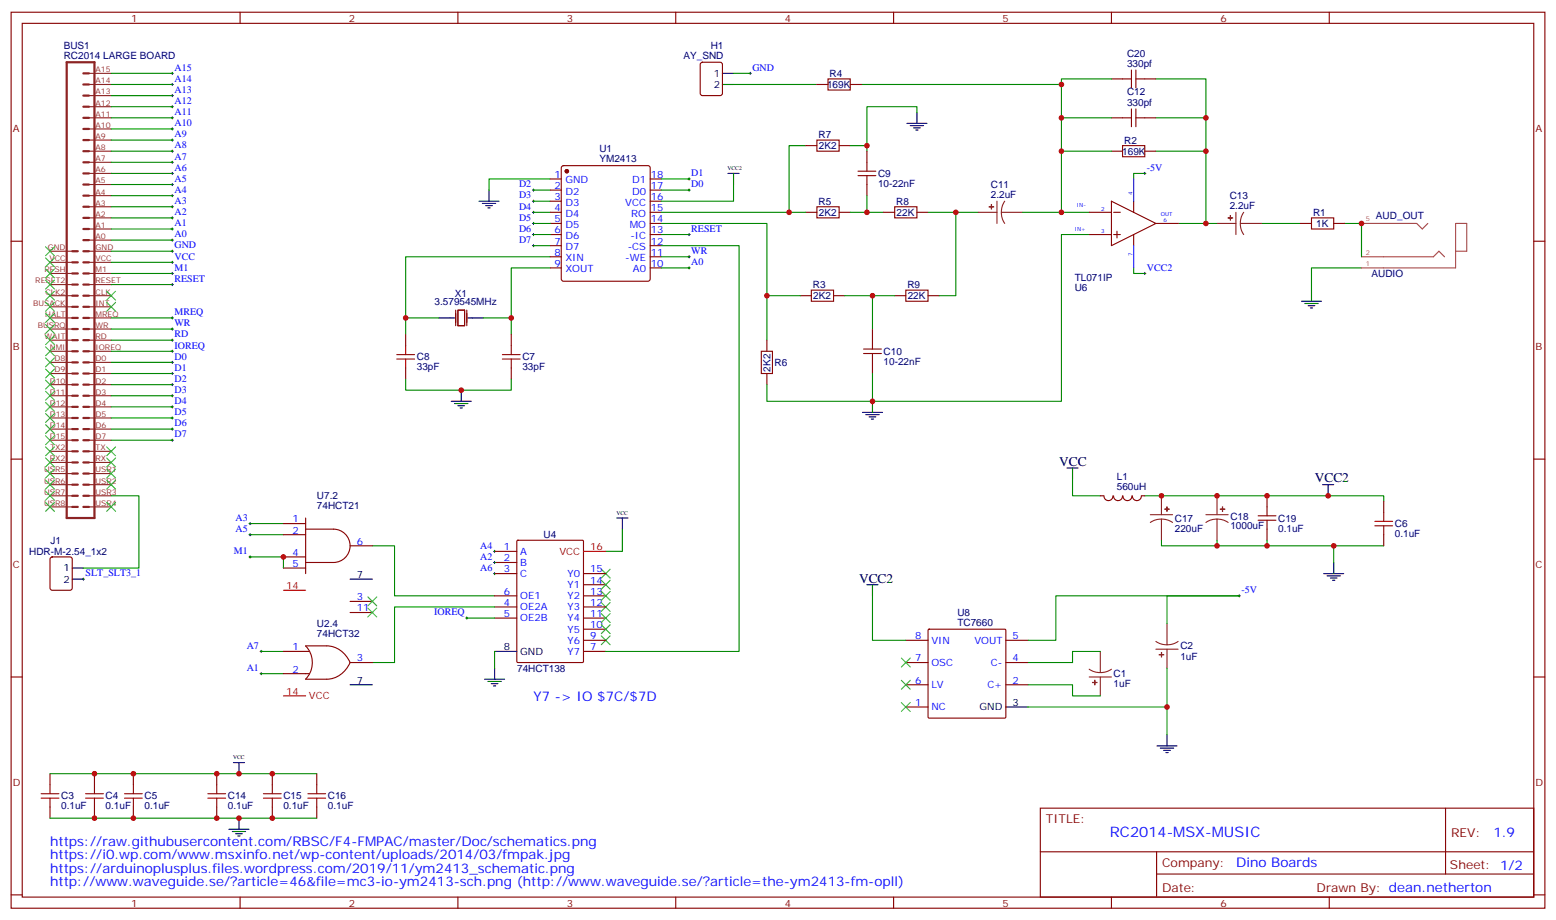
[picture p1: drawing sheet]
<svg xmlns="http://www.w3.org/2000/svg" width="494mm" height="292mm" viewBox="0 0 494 292" stroke-linecap="round" stroke-linejoin="round" font-family="sans-serif">
<g fill="none" stroke="#870000" stroke-width=".35">
<path d="M3.5 3.9h486.9v284.3h-486.9zM7.1 7.4h479.7v277.3h-479.7zM76.2 3.9v3.5M145.3 3.9v3.5M214.5 3.9v3.5M222.5 20l.5-.2h5.6l.7 .4v9.4l-.5 .7h-5.8l-.7-.4-.1-9.4zM283.6 3.9v3.5M352.8 3.9v3.5M421.9 3.9v3.5M259.3 26.8h3.5M262.8 25h7.1v3.6h-7.1zM269.9 26.8h3.5"/>
<path d="M352.8 37.4h6.3M352.8 25h6.3M359.1 22.2v5.7M359.1 34.6v5.6M360.5 22.2v5.7M360.5 34.6v5.6M360.5 37.4h6.4M360.5 25h6.4M174.6 56.8h3.6M178.4 52.8l.5-.2h26.8l.5 .2 .2 .5v35.2l-.3 .5-.4 .3h-26.8l-.5-.3-.2-.5v-35.2zM206.4 56.8h3.5M255.8 46.2h3.5"/>
<path d="M259.3 44.4h7v3.6h-7zM266.3 46.2h3.6M272.3 55.7h5.7M272.3 54.3h5.7M275.2 48v6.3M275.2 55.7v6.4M352.8 48h3.5M356.3 46.2h7.1v3.5h-7.1zM363.4 48h3.5M3.5 76.6h3.6M174.6 60.3h3.6M174.6 63.9h3.6"/>
<path d="M174.6 67.4h3.6M174.6 70.9h3.6M174.6 74.4h3.6M174.6 78h3.6M206.4 60.3h3.5M206.4 63.9h3.5M206.4 67.4h3.5M206.4 70.9h3.5M206.4 74.4h3.5M206.4 78h3.5M255.8 67.4h3.5M259.3 65.6h7v3.5h-7z"/>
<path d="M266.3 67.4h3.6M280.5 67.4h3.5M284 65.6h7v3.5h-7zM291 67.4h3.6M345.7 67.4h7.1M345.7 74.4h7.1M352.8 63.9l14.1 7-14.1 7.1zM353.5 67.4h2.1M353.5 74.4h2.1M354.5 73.4v2.1M359.8 63.9v3.5M366.9 70.9h7"/>
<path d="M412.7 70.9h3.6M416.3 69.1h7v3.6h-7zM423.3 70.9h3.6M486.8 76.6h3.6M144.6 98.4v5M145.3 98.4h2.2v5h-2.2zM148.2 98.4v5M174.6 81.5h3.6M174.6 85h3.6M206.4 81.5h3.5M206.4 85h3.5M254 93.8h3.5"/>
<path d="M257.5 92.1h7.1v3.5h-7.1zM264.6 93.8h3.5M284 93.8h3.5M287.5 92.1h7.1v3.5h-7.1zM294.6 93.8h3.5M128.8 106.2v3.5M128.8 116.8v3.5M162.3 106.2v3.5M162.3 116.8v3.5M241.7 111.5h3.5v7h-3.5zM243.4 107.9v3.6M243.4 118.5v3.6"/>
<path d="M274.1 112.2h5.7M274.1 110.8h5.7M276.9 104.4v6.4M276.9 112.2v6.3M3.5 145.7h3.6M349.2 157.3h1.1M350.4 157.4a1.41 1.41 0 0 0 1.4 1.5 1.41 1.41 0 0 0 1.4-1.5M353.5 157.4a1.41 1.41 0 0 0 1.4 1.5 1.41 1.41 0 0 0 1.4-1.5M356.5 157.4a1.41 1.41 0 0 0 1.4 1.5 1.41 1.41 0 0 0 1.4-1.5M359.5 157.4a1.41 1.41 0 0 0 1.4 1.5 1.41 1.41 0 0 0 1.4-1.5M362.3 157.3h1.1M402.2 157.3v6.4"/>
<path d="M439.2 159.1v3.5M486.8 145.7h3.6M16.1 176.9l.5-.2h5.6l.7 .5v9.4l-.4 .7h-5.9l-.7-.4v-9.5zM90 166.2h7M90 169.7h7M90 176.7h7M97 167.9h8.8a5.3 5.3 0 0 1 5.3 5.3 5.3 5.3 0 0 1-5.3 5.3h-8.8M97 164.4v17.6M111.1 173.2h7.1M157 175h7M157 178.5h7M164.1 171.6l.3-.2h20.5l.3 .2v38.3l-.2 .3-20.6 .1-.3-.2z"/>
<path d="M399.3 165.1h5.7M399.3 163.7h5.7M402.2 165.1v6.3M439.2 169.7v3.5M90 180.3h7M111.1 190.9h7.1M111.1 194.4h7.1M157 182h7M157 192.6h7M157 196.1h7M157 189.1h7M185.2 182h7.1"/>
<path d="M185.2 192.6h7.1M185.2 196.1h7.1M185.2 189.1h7.1M185.2 199.7h7.1M185.2 185.6h7.1M294.6 199.8l.3-.1h24l.3 .1 .1 27.7-.2 .3-24.2 .1-.3-.2zM3.5 214.8h3.6M90 206.7h8.1M90 213.8h8.1M97 205a7.5 7.5 0 0 1 0 10.5M97 205h6.7a8.4 8.4 0 0 1 7.4 5.3M111.1 210.3h7.1"/>
<path d="M111.1 210.3a8.4 8.4 0 0 1-7.4 5.2h-6.7M185.2 206.7h7.1M185.2 203.2h7.1M287.5 203.2h7.1M287.5 210.3h7.1M287.5 217.3h7.1M319.3 203.2h7M319.3 210.3h7M319.3 217.3h7M486.8 214.8h3.6M287.5 224.4h7.1M15.9 245.5v3.6"/>
<path d="M15.9 256.1v3.5M30 245.5v3.6M30 256.1v3.5M42.3 245.5v3.6M42.3 256.1v3.5M68.8 245.5v3.6M68.8 256.1v3.5M86.4 245.5v3.6M86.4 256.1v3.5M100.5 245.5v3.6M100.5 256.1v3.5M330.2 256.5h156.6v28.2h-156.6z"/>
<path d="M458.8 256.5v20.9M330.2 270.3h156.5M367.1 277.4h119.6M367.1 270.3v14.1M3.5 284h3.6M76.2 284.7v3.5M145.3 284.7v3.5M214.5 284.7v3.5M283.6 284.7v3.5M352.8 284.7v3.5M421.9 284.7v3.5M486.8 284h3.6"/>
</g>
<circle cx="179.9" cy="54.3" r=".53" fill="#870000" stroke="#870000" stroke-width=".35"/>
<g fill="none" stroke="#8c2424" stroke-width=".71">
<path d="M21.2 19.8h8.8v144.6h-8.8zM26.5 30.3h1.7M26.5 26.8h1.7M26.5 23.3h1.7M26.5 37.4h1.7M26.5 33.9h1.7M26.5 40.9h1.7M26.5 44.4h1.7M26.5 48h1.7M26.5 51.5h1.7M26.5 55h1.7M26.5 58.6h1.7"/>
<path d="M22.9 79.7h1.8M26.5 65.6h1.7M26.5 62.1h1.7M26.5 72.7h1.7M26.5 69.1h1.7M26.5 76.2h1.7M26.5 79.7h1.7M22.9 83.3h1.8M22.9 86.8h1.8M22.9 90.3h1.8M22.9 97.4h1.8M22.9 93.8h1.8"/>
<path d="M26.5 83.3h1.7M26.5 86.8h1.7M26.5 90.3h1.7M26.5 97.4h1.7M26.5 93.8h1.7M22.9 100.9h1.8M22.9 107.9h1.8M22.9 104.4h1.8M22.9 111.5h1.8M22.9 115h1.8M22.9 118.5h1.8M26.5 100.9h1.7"/>
<path d="M26.5 107.9h1.7M26.5 104.4h1.7M26.5 111.5h1.7M26.5 115h1.7M26.5 118.5h1.7M22.9 122.1h1.8M22.9 125.6h1.8M22.9 136.2h1.8M22.9 132.6h1.8M22.9 129.1h1.8M22.9 139.7h1.8M26.5 122.1h1.7"/>
<path d="M26.5 125.6h1.7M26.5 136.2h1.7M26.5 132.6h1.7M26.5 129.1h1.7M26.5 139.7h1.7M22.9 143.2h1.8M22.9 146.8h1.8M22.9 150.3h1.8M22.9 153.8h1.8M22.9 157.3h1.8M26.5 143.2h1.7M26.5 146.8h1.7"/>
<path d="M26.5 150.3h1.7M26.5 153.8h1.7M26.5 157.3h1.7M22.9 160.9h1.8M26.5 160.9h1.7"/>
</g>
<g fill="none" stroke="#8c2424" stroke-width=".35">
<path d="M28.2 23.3h7.1M28.2 26.8h7.1M28.2 30.3h7.1M28.2 33.9h7.1M28.2 37.4h7.1M28.2 40.9h7.1M28.2 44.4h7.1M28.2 48h7.1M28.2 51.5h7.1M28.2 55h7.1M28.2 58.6h7.1M15.9 79.7h7"/>
<path d="M28.2 62.1h7.1M28.2 65.6h7.1M28.2 69.1h7.1M28.2 72.7h7.1M28.2 76.2h7.1M28.2 79.7h7.1M310.4 67.4h6M316.4 63.9v7M317.9 67.4l.2 1.8 .8 1.7M317.9 67.4h6.7M318.9 63.9l-.8 1.6-.2 1.9M386.3 70.9h6"/>
<path d="M392.3 67.4v7M393.7 70.9l.2 1.9 .9 1.6M393.7 70.9h6.7M394.8 67.4l-.9 1.7-.2 1.8M15.9 83.3h7M15.9 86.8h7M15.9 90.3h7M15.9 93.8h7M15.9 97.4h7M28.2 83.3h7.1M28.2 86.8h7.1M28.2 90.3h7.1"/>
<path d="M28.2 93.8h7.1M28.2 97.4h7.1M15.9 100.9h7M15.9 104.4h7M15.9 107.9h7M15.9 111.5h7M15.9 115h7M15.9 118.5h7M28.2 100.9h7.1M28.2 104.4h7.1M28.2 107.9h7.1M28.2 111.5h7.1"/>
<path d="M28.2 115h7.1M28.2 118.5h7.1M15.9 122.1h7M15.9 125.6h7M15.9 129.1h7M15.9 132.6h7M15.9 136.2h7M15.9 139.7h7M28.2 122.1h7.1M28.2 125.6h7.1M28.2 129.1h7.1M28.2 132.6h7.1"/>
<path d="M28.2 136.2h7.1M28.2 139.7h7.1M15.9 143.2h7M15.9 146.8h7M15.9 150.3h7M15.9 153.8h7M15.9 157.3h7M28.2 143.2h7.1M28.2 146.8h7.1M28.2 150.3h7.1M28.2 153.8h7.1M28.2 157.3h7.1"/>
<path d="M368.7 157.3v6M386.3 157.3v6M15.9 160.9h7M28.2 160.9h7.1M365.1 163.3h7.1M368.7 164.7l-1.9 .3-1.7 .8M368.7 164.7l1.8 .3 1.7 .8M368.7 164.7v6.7M382.8 163.3h7M386.3 164.7l-1.9 .3-1.6 .8M386.3 164.7l1.8 .3 1.7 .8M386.3 164.7v6.7"/>
<path d="M370.4 197.9v6.7M345.7 212.4l1.7 .8 1.8 .2M345.7 214.8h7.1M349.2 206.7v6.7M349.2 214.8v6M352.8 212.4l-1.7 .8-1.9 .2M366.9 203.6l1.7 .8 1.8 .2M366.9 206h7M370.4 206v6M373.9 203.6l-1.6 .8-1.9 .2"/>
</g>
<g fill="none" stroke="#000" stroke-width=".35">
<path d="M229.3 23.3h3.5M229.3 26.8h3.5M287.9 39.2h6.3M288.9 39.9h4.3M291 35.6v3.6M231.1 55h3.5M232.8 55v3.6M290 40.6h2.1M290.7 41.3h.7M152 63.9h6.4M153.1 64.6h4.2M154.2 65.3h2.1"/>
<path d="M154.9 66h.7M155.2 60.3v3.6M413.1 95.6h6.4M414.2 96.3h4.2M415.2 97h2.1M415.9 97.7h.7M416.3 92.1v3.5M139.3 100.9h5M148.5 100.9h5M143.2 127.4h6.4M144.3 128.1h4.2M145.3 128.8h2.2"/>
<path d="M146 129.5h.8M146.4 123.8v3.6M273.8 130.9h6.3M274.8 131.6h4.2M275.9 132.3h2.1M276.6 133h.7M276.9 127.4v3.5M338.7 148.5h3.5M340.4 148.5v3.5M419.8 153.8h3.5M421.6 153.8v3.5M195.8 164.4h3.5"/>
<path d="M197.6 164.4v3.5M423.3 178.5v3.5M22.9 180.3h3.6M22.9 183.8h3.6M111.1 183.8h7.1M275.2 185.6h3.5M276.9 185.6v3.5M420.2 182h6.3M421.2 182.7h4.2M422.3 183.4h2.1M423 184.1h.7M111.1 217.3h7.1"/>
<path d="M153.8 215.5h6.4M154.9 216.3h4.2M155.9 217h2.1M156.6 217.7h.7M157 212v3.5M157 206.7h7M319.3 224.4h7M367.2 236.7h6.4M368.3 237.4h4.2M369.4 238.1h2.1M370.1 238.8h.7M370.4 233.2v3.5"/>
<path d="M74.1 242h3.5M75.8 242v3.5M75.8 259.6v3.6M72.7 263.2h6.3M73.7 263.9h4.3M74.8 264.6h2.1M75.5 265.3h.7"/>
</g>
<g fill="none" stroke="#008700" stroke-width=".35">
<path d="M35.3 26.8h19.4M35.3 30.3h19.4M35.3 33.9h19.4M35.3 37.4h19.4M35.3 23.3h19.4M232.8 26.8h26.5M232.8 23.3h5.3M273.4 26.8h63.5v10.6M291 35.6v-1.7h-15.8v12.3M352.8 37.4h-15.9v10.6M352.8 25h-15.9v1.8M366.9 37.4h15.9v10.6"/>
<path d="M366.9 25h15.9v12.4M35.3 51.5h19.4M35.3 55h19.4M35.3 58.6h19.4M35.3 40.9h19.4M35.3 44.4h19.4M35.3 48h19.4M174.6 56.8h-19.4v3.5M209.9 56.8h8.8M232.8 58.6v5.3h-22.9M255.8 46.2h-5.3v21.2h-40.6M269.9 46.2h5.3v1.8"/>
<path d="M352.8 48h-15.9v19.4M363.4 55h-3.6v1.8M366.9 48h15.9v22.9h-8.9M35.3 79.7h19.4M35.3 76.2h19.4M35.3 62.1h19.4M35.3 65.6h19.4M35.3 69.1h19.4M35.3 72.7h19.4M169.3 67.4h5.3M169.3 70.9h5.3M169.3 60.3h5.3"/>
<path d="M169.3 63.9h5.3M169.3 74.4h5.3M169.3 78h5.3M209.9 70.9h33.5v22.9h10.6M209.9 78h24.7v128.7h-42.3M209.9 60.3h8.8M209.9 74.4h8.8M250.5 67.4h5.3M269.9 67.4h10.6M275.2 62.1v5.3M294.6 67.4h15.8M303.4 67.4v26.4h-5.3"/>
<path d="M324.6 67.4h21.1M345.7 74.4h-8.8v53h-60v-8.9M382.8 70.9h3.5M400.4 70.9h12.3M426.9 70.9h5.3v10.6M35.3 83.3h19.4M35.3 90.3h19.4M35.3 86.8h19.4M174.6 81.5h-45.8v19.4M174.6 85h-12.3v15.9M209.9 81.5h8.8M209.9 85h8.8"/>
<path d="M243.4 93.8v14.1M268.1 93.8h15.9M276.9 93.8v10.6M359.8 85v1.8h3.6M432.2 85h-15.9v7.1M35.3 115h19.4M35.3 118.5h19.4M35.3 104.4h19.4M35.3 111.5h19.4M35.3 107.9h19.4M35.3 100.9h19.4M139.3 100.9h-10.5v5.3"/>
<path d="M153.5 100.9h8.8v5.3M35.3 139.7h19.4M35.3 136.2h19.4M35.3 132.6h19.4M35.3 129.1h19.4M35.3 125.6h19.4M35.3 122.1h19.4M128.8 120.3v3.5h33.5v-3.5M243.4 122.1v5.3h33.5M35.3 157.3h8.8v23h-17.6M340.4 152v5.3h8.8M363.4 157.3h75.8v1.8"/>
<path d="M79.4 176.7h10.6v3.6M79.4 166.2h10.6M79.4 169.7h10.6M118.2 173.2h7v15.9h31.8M197.6 167.9v7.1h-5.3M368.7 171.4v1.8h17.6M386.3 171.4v1.8h52.9M402.2 171.4v1.8M423.3 173.2v5.3M148.2 196.1h8.8M157 192.6h-31.8v17.7h-7M276.9 189.1v14.1h10.6"/>
<path d="M370.4 197.9v-8.8h22.9h-58.2v14.1h-8.8M82.9 206.7h7.1M82.9 213.8h7.1M157 206.7v5.3M326.3 217.3h14.1v3.5h8.8M349.2 206.7h-8.8v3.6h-14.1M370.4 212v21.2M326.3 224.4h44.1M15.9 245.5h84.6M15.9 259.6h84.6"/>
</g>
<g fill="#8c2424" stroke="#8c2424" stroke-width=".35">
<path d="M314.7 64.9v1.4z"/>
<path d="M314 65.6l1.4 .1z"/>
<path d="M390.5 68.4l.1 1.4z"/>
<path d="M389.8 69.1l1.4 .1z"/>
<path d="M346.8 216.6h1.4z"/>
<path d="M347.5 215.9v1.4z"/>
<path d="M367.9 207.8h1.5z"/>
<path d="M368.7 207.1v1.4z"/>
<path d="M387.3 161.6h1.5z"/>
<path d="M388 160.9l.1 1.4z"/>
<path d="M369.7 161.6h1.4z"/>
<path d="M370.4 160.9v1.4z"/>
</g>
<g fill="none" stroke="#000" stroke-width=".32">
<path d="M54.3 37.4h.7M54.3 33.9h.7M54.3 30.3h.7M54.3 23.3h.7M54.3 26.8h.7M54.7 22.9v.7M54.7 26.5v.7M54.7 30v.7M54.7 33.5v.7M54.7 37v.7M237.8 23.3h.7M238.1 22.9v.7"/>
<path d="M54.3 55h.7M54.3 58.6h.7M54.3 51.5h.7M54.3 48h.7M54.3 44.4h.7M54.3 40.9h.7M54.7 40.6v.7M54.7 44.1v.7M54.7 47.6v.7M54.7 51.2v.7M54.7 54.7v.7M54.7 58.2v.7"/>
<path d="M169.3 60v.7M218.4 56.8h.7M218.7 56.4v.7M218.7 60v.7M363 55h.7M363.4 54.7v.7M54.3 79.7h.7M54.3 72.7h.7M54.3 69.1h.7M54.3 65.6h.7M54.3 62.1h.7M54.3 76.2h.7"/>
<path d="M54.7 61.7v.7M54.7 65.3v.7M54.7 68.8v.7M54.7 72.3v.7M54.7 75.8v.8M54.7 79.4v.7M169 60.3h.7M169 63.9h.7M169 67.4h.7M169 70.9h.7M169 74.4h.7M169 78h.7"/>
<path d="M169.3 63.5v.7M169.3 67v.7M169.3 70.6v.7M169.3 74.1v.7M169.3 77.6v.7M218.4 60.3h.7M218.4 74.4h.7M218.7 74.1v.7M54.3 86.8h.7M54.3 83.3h.7M54.3 90.3h.7M54.7 82.9v.7"/>
<path d="M54.7 86.4v.7M54.7 90v.7M218.4 85h.7M218.4 81.5h.7M218.7 81.1v.7M218.7 84.7v.7M363 86.8h.7M363.4 86.4v.7M54.3 115h.7M54.3 118.5h.7M54.3 104.4h.7M54.3 111.5h.7"/>
<path d="M54.3 107.9h.7M54.3 100.9h.7M54.7 100.5v.7M54.7 104.1v.7M54.7 107.6v.7M54.7 111.1v.7M54.7 114.7v.7M54.7 118.2v.7M54.3 122.1h.7M54.3 125.6h.7M54.3 129.1h.7M54.3 132.6h.7"/>
<path d="M54.3 136.2h.7M54.3 139.7h.7M54.7 121.7v.7M54.7 125.2v.7M54.7 128.8v.7M54.7 132.3v.7M54.7 135.8v.7M54.7 139.3v.8M79 169.7h.7M79 166.2h.7M79 176.7h.7M79.4 165.8v.7"/>
<path d="M79.4 169.3v.7M79.4 176.4v.7M156.6 175h.7M156.6 178.5h.7M157 174.6v.7M157 178.2v.7M26.1 183.8h.7M26.5 183.4v.7M147.8 196.1h.7M148.2 195.8v.7M156.6 182h.7M157 181.7v.7"/>
<path d="M393 189.1h.7M393.3 188.7v.7M82.5 206.7h.8M82.5 213.8h.8M82.9 206.4v.7M82.9 213.4v.7"/>
</g>
<g fill="none" stroke="#a10000" stroke-width=".35">
<path d="M125.9 113.9h5.7M125.9 112.5h5.7M128.8 109.7v2.8M128.8 113.9v2.9M159.5 113.9h5.6M159.5 112.5h5.6M162.3 109.7v2.8M162.3 113.9v2.9M436.4 166.9h5.6M436.4 165.5h5.6M439.2 162.6v2.9M439.2 166.9v2.8"/>
<path d="M13.1 253.3h5.6M13.1 251.9h5.6M15.9 249.1v2.8M15.9 253.3v2.8M27.2 253.3h5.6M27.2 251.9h5.6M30 249.1v2.8M30 253.3v2.8M39.5 253.3h5.7M39.5 251.9h5.7M42.3 249.1v2.8M42.3 253.3v2.8"/>
<path d="M66 253.3h5.6M66 251.9h5.6M68.8 249.1v2.8M68.8 253.3v2.8M83.6 253.3h5.7M83.6 251.9h5.7M86.4 249.1v2.8M86.4 253.3v2.8M97.7 253.3h5.7M97.7 251.9h5.7M100.5 249.1v2.8M100.5 253.3v2.8"/>
</g>
<g fill="none" stroke="#3c3" stroke-width=".35">
<path d="M14.5 78.3l2.8 2.8M17.3 78.3l-2.8 2.8M14.5 99.5l2.8 2.8M14.5 96l2.8 2.8M14.5 92.4l2.8 2.8M14.5 88.9l2.8 2.8M14.5 85.4l2.8 2.8M14.5 81.8l2.8 2.9M17.3 99.5l-2.8 2.8M17.3 96l-2.8 2.8M17.3 92.4l-2.8 2.8M17.3 88.9l-2.8 2.8"/>
<path d="M17.3 85.4l-2.8 2.8M17.3 81.8l-2.8 2.9M33.9 92.4l2.8 2.8M33.9 96l2.8 2.8M36.7 92.4l-2.8 2.8M36.7 96l-2.8 2.8M14.5 117.1l2.8 2.8M14.5 113.6l2.8 2.8M14.5 110.1l2.8 2.8M14.5 106.5l2.8 2.9M14.5 103l2.8 2.8M17.3 117.1l-2.8 2.8"/>
<path d="M17.3 113.6l-2.8 2.8M17.3 110.1l-2.8 2.8M17.3 106.5l-2.8 2.9M17.3 103l-2.8 2.8M14.5 134.8l2.8 2.8M14.5 131.2l2.8 2.9M14.5 127.7l2.8 2.8M14.5 124.2l2.8 2.8M14.5 120.6l2.8 2.9M14.5 138.3l2.8 2.8M17.3 134.8l-2.8 2.8M17.3 131.2l-2.8 2.9"/>
<path d="M17.3 127.7l-2.8 2.8M17.3 124.2l-2.8 2.8M17.3 120.6l-2.8 2.9M17.3 138.3l-2.8 2.8M14.5 159.5l2.8 2.8M14.5 155.9l2.8 2.8M14.5 152.4l2.8 2.8M14.5 148.9l2.8 2.8M14.5 145.3l2.8 2.9M14.5 141.8l2.8 2.8M17.3 159.5l-2.8 2.8M17.3 155.9l-2.8 2.8"/>
<path d="M17.3 152.4l-2.8 2.8M17.3 148.9l-2.8 2.8M17.3 145.3l-2.8 2.9M17.3 141.8l-2.8 2.8M33.9 141.8l2.8 2.8M33.9 145.3l2.8 2.9M33.9 148.9l2.8 2.8M33.9 152.4l2.8 2.8M33.9 159.5l2.8 2.8M36.7 141.8l-2.8 2.8M36.7 145.3l-2.8 2.9M36.7 148.9l-2.8 2.8"/>
<path d="M36.7 152.4l-2.8 2.8M36.7 159.5l-2.8 2.8M116.8 189.4l2.8 2.9M116.8 193l2.8 2.8M119.6 189.4l-2.8 2.9M119.6 193l-2.8 2.8M190.9 180.6l2.8 2.8M190.9 191.2l2.8 2.8M190.9 187.7l2.8 2.8M190.9 194.7l2.8 2.9M190.9 198.3l2.8 2.8M190.9 184.1l2.8 2.9"/>
<path d="M193.7 180.6l-2.8 2.8M193.7 191.2l-2.8 2.8M193.7 187.7l-2.8 2.8M193.7 194.7l-2.8 2.9M193.7 198.3l-2.8 2.8M193.7 184.1l-2.8 2.9M190.9 201.8l2.8 2.8M193.7 201.8l-2.8 2.8M286.1 215.9l2.8 2.8M286.1 208.8l2.8 2.9M288.9 215.9l-2.8 2.8M288.9 208.8l-2.8 2.9"/>
<path d="M286.1 223l2.8 2.8M288.9 223l-2.8 2.8"/>
</g>
<path d="M185.2 175h7.1M90 187.3h7M90 220.8h7" fill="none" stroke="#f00" stroke-width=".35"/>
<path d="M432.2 70.9h17.5l1.7 1.8 1.8-1.8M462 79.7h3.6v-8.8h-3.6v14.1h-29.8M432.2 81.5h22.8l1.7-1.8 1.8 1.8" fill="none" stroke="#a64a4a" stroke-width=".35"/>
<path d="M359.8 74.4v3.6" fill="none" stroke="#900" stroke-width=".35"/>
<path d="M359.8 56.8v7.1" fill="none" stroke="#00c" stroke-width=".35"/>
<path d="M359.8 78v7" fill="none" stroke="#00f" stroke-width=".35"/>
<g fill="#c00">
<circle cx="336.9" cy="67.4" r=".88"/>
<circle cx="303.4" cy="67.4" r=".88"/>
<circle cx="250.5" cy="67.4" r=".88"/>
<circle cx="243.4" cy="93.8" r=".88"/>
<circle cx="276.9" cy="93.8" r=".88"/>
<circle cx="276.9" cy="127.4" r=".88"/>
<circle cx="275.2" cy="67.4" r=".88"/>
<circle cx="275.2" cy="46.2" r=".88"/>
<circle cx="336.9" cy="48" r=".88"/>
<circle cx="382.8" cy="48" r=".88"/>
<circle cx="146.4" cy="123.8" r=".88"/>
<circle cx="128.8" cy="100.9" r=".88"/>
<circle cx="162.3" cy="100.9" r=".88"/>
<circle cx="382.8" cy="70.9" r=".88"/>
<circle cx="336.9" cy="37.4" r=".88"/>
<circle cx="432.2" cy="70.9" r=".88"/>
<circle cx="370.4" cy="224.4" r=".88"/>
<circle cx="90" cy="176.7" r=".88"/>
<circle cx="42.3" cy="245.5" r=".88"/>
<circle cx="30" cy="245.5" r=".88"/>
<circle cx="68.8" cy="245.5" r=".88"/>
<circle cx="86.4" cy="245.5" r=".88"/>
<circle cx="75.8" cy="245.5" r=".88"/>
<circle cx="42.3" cy="259.6" r=".88"/>
<circle cx="30" cy="259.6" r=".88"/>
<circle cx="86.4" cy="259.6" r=".88"/>
<circle cx="68.8" cy="259.6" r=".88"/>
<circle cx="75.8" cy="259.6" r=".88"/>
<circle cx="402.2" cy="157.3" r=".88"/>
<circle cx="386.3" cy="157.3" r=".88"/>
<circle cx="421.6" cy="157.3" r=".88"/>
<circle cx="423.3" cy="173.2" r=".88"/>
<circle cx="402.2" cy="173.2" r=".88"/>
<circle cx="368.7" cy="157.3" r=".88"/>
<circle cx="386.3" cy="173.2" r=".88"/>
<circle cx="336.9" cy="26.8" r=".88"/>
<circle cx="382.8" cy="37.4" r=".88"/>
</g>
<text font-size="4.6" fill="#00f" x="352.3" y="265.5">RC2014-MSX-MUSIC</text>
<g font-size="4.2">
<text x="336.2" y="147.8">VCC</text>
<text x="417.3" y="153.1">VCC2</text>
<text x="272.7" y="184.9">VCC2</text>
</g>
<g font-size="4.2" fill="#00f">
<text x="169.3" y="222.6">Y7 -&gt; IO $7C/$7D</text>
<text x="15.9" y="268.5">https://raw.githubusercontent.com/RBSC/F4-FMPAC/master/Doc/schematics.png</text>
<text x="474" y="265.7">1.9</text>
<text x="15.9" y="272.7">https://i0.wp.com/www.msxinfo.net/wp-content/uploads/2014/03/fmpak.jpg</text>
<text x="392.4" y="275.3">Dino Boards</text>
<text x="15.9" y="276.9">https://arduinoplusplus.files.wordpress.com/2019/11/ym2413_schematic.png</text>
<text x="15.9" y="281.2">http://www.waveguide.se/?article=46&amp;file=mc3-io-ym2413-sch.png (http://www.waveguide.se/?article=the-ym2413-fm-opll)</text>
</g>
<g font-size="3.9" fill="#800">
<text x="332" y="261.1">TITLE:</text>
<text x="460.6" y="265.7">REV:</text>
<text x="368.9" y="275.3">Company:</text>
<text x="460.2" y="275.9">Sheet: 1/2</text>
<text x="368.9" y="282.9">Date:</text>
<text x="417.9" y="283">Drawn By: dean.netherton</text>
</g>
<g font-size="3.2" fill="#800">
<text x="41.6" y="6.9">1</text>
<text x="110.8" y="6.9">2</text>
<text x="179.9" y="6.9">3</text>
<text x="249.1" y="6.9">4</text>
<text x="318.2" y="6.9">5</text>
<text x="387.3" y="6.9">6</text>
<text x="4.1" y="42">A</text>
<text x="487.4" y="42">A</text>
<text x="4.1" y="111.1">B</text>
<text x="487.4" y="111.1">B</text>
<text x="4.1" y="180.3">C</text>
<text x="487.4" y="180.3">C</text>
<text x="4.1" y="249.4">D</text>
<text x="487.4" y="249.4">D</text>
<text x="41.6" y="287.7">1</text>
<text x="110.8" y="287.7">2</text>
<text x="179.9" y="287.7">3</text>
<text x="249.1" y="287.7">4</text>
<text x="318.2" y="287.7">5</text>
<text x="387.3" y="287.7">6</text>
</g>
<g font-size="3.2" fill="#000080">
<text x="20.2" y="15.5">BUS1</text>
<text x="225.6" y="15.6">H1</text>
<text x="357.7" y="17.9">C20</text>
<text x="20.2" y="18.7">RC2014 LARGE BOARD</text>
<text x="216.9" y="18.7">AY_SND</text>
<text x="357.7" y="21.2">330pf</text>
<text x="262.5" y="27.9">169K</text>
<text x="263.3" y="24.5">R4</text>
<text x="357.7" y="33.5">330pf</text>
<text x="357.7" y="30.3">C12</text>
<text x="259.8" y="43.9">R7</text>
<text x="259.9" y="47.4">2K2</text>
<text x="356.8" y="45.6">R2</text>
<text x="190.2" y="51.5">YM2413</text>
<text x="190.2" y="48.3">U1</text>
<text x="356.2" y="49.1">169K</text>
<text x="278.7" y="59.3">10-22nF</text>
<text x="278.7" y="56.2">C9</text>
<text x="314.5" y="59.7">C11</text>
<text x="259.8" y="65">R5</text>
<text x="284.5" y="65">R8</text>
<text x="314.5" y="62.8">2.2uF</text>
<text x="390.3" y="63.2">C13</text>
<text x="259.9" y="68.5">2K2</text>
<text x="284.6" y="68.6">22K</text>
<text x="390.3" y="66.3">2.2uF</text>
<text x="416.8" y="68.6">R1</text>
<text x="436.8" y="69.6">AUD_OUT</text>
<text x="417.8" y="72.1">1K</text>
<text x="341.1" y="89.3">TL071IP</text>
<text x="435.3" y="87.8">AUDIO</text>
<text x="144.4" y="94.2">X1</text>
<text x="258" y="91.5">R3</text>
<text x="258.1" y="95">2K2</text>
<text x="288" y="91.5">R9</text>
<text x="288.1" y="95">22K</text>
<text x="341.1" y="92.5">U6</text>
<text x="137.9" y="96.7">3.579545MHz</text>
<text x="280.5" y="112.7">C10</text>
<text x="132.3" y="117.5">33pF</text>
<text x="132.3" y="114.3">C8</text>
<text x="165.8" y="117.5">33pF</text>
<text x="165.8" y="114.3">C7</text>
<text x="244.5" y="117.9" transform="rotate(-90 244.5 117.9)">2K2</text>
<text x="245.9" y="116.1">R6</text>
<text x="280.5" y="115.8">10-22nF</text>
<text x="354.5" y="155.6">560uH</text>
<text x="354.5" y="152.4">L1</text>
<text x="100.6" y="161.5">74HCT21</text>
<text x="100.6" y="158.2">U7.2</text>
<text x="372.9" y="165.6">C17</text>
<text x="390.5" y="168">1000uF</text>
<text x="390.5" y="165">C18</text>
<text x="405.7" y="165.6">C19</text>
<text x="442.7" y="167.2">C6</text>
<text x="16" y="172.6">J1</text>
<text x="172.5" y="170.8">U4</text>
<text x="372.9" y="168.8">220uF</text>
<text x="405.7" y="168.7">0.1uF</text>
<text x="442.7" y="170.4">0.1uF</text>
<text x="9.3" y="176.2">HDR-M-2.54_1x2</text>
<text x="303.9" y="195.4">U8</text>
<text x="100.6" y="202.1">74HCT32</text>
<text x="100.6" y="199">U2.4</text>
<text x="303.9" y="198.6">TC7660</text>
<text x="374.6" y="209.3">1uF</text>
<text x="374.7" y="206.1">C2</text>
<text x="164.1" y="213.2">74HCT138</text>
<text x="353.5" y="214.9">C1</text>
<text x="353.5" y="218.1">1uF</text>
<text x="19.4" y="256.8">0.1uF</text>
<text x="19.4" y="253.6">C3</text>
<text x="33.5" y="256.8">0.1uF</text>
<text x="33.5" y="253.6">C4</text>
<text x="45.9" y="256.8">0.1uF</text>
<text x="45.9" y="253.6">C5</text>
<text x="72.3" y="256.8">0.1uF</text>
<text x="72.3" y="253.6">C14</text>
<text x="90" y="256.8">0.1uF</text>
<text x="90" y="253.6">C15</text>
<text x="104.1" y="256.8">0.1uF</text>
<text x="104.1" y="253.6">C16</text>
</g>
<g font-size="3.2" fill="#00f">
<text x="55.4" y="22.4">A15</text>
<text x="238.8" y="22.4">GND</text>
<text x="55.4" y="29.5">A13</text>
<text x="55.4" y="25.9">A14</text>
<text x="55.4" y="33">A12</text>
<text x="55.4" y="40">A10</text>
<text x="55.4" y="36.5">A11</text>
<text x="55.4" y="47.1">A8</text>
<text x="55.4" y="43.6">A9</text>
<text x="55.4" y="50.6">A7</text>
<text x="55.4" y="57.7">A5</text>
<text x="55.4" y="54.2">A6</text>
<text x="164.8" y="59.4">D2</text>
<text x="176" y="56.4">1</text>
<text x="176" y="60">2</text>
<text x="179.5" y="58.2">GND</text>
<text x="200.6" y="58.2">D1</text>
<text x="206.6" y="60">17</text>
<text x="206.6" y="56.4">18</text>
<text x="219.4" y="59.4">D0</text>
<text x="219.4" y="55.9">D1</text>
<text x="364.1" y="54.2">-5V</text>
<text x="55.4" y="64.7">A3</text>
<text x="55.4" y="61.2">A4</text>
<text x="164.8" y="63">D3</text>
<text x="176" y="63.5">3</text>
<text x="179.5" y="61.7">D2</text>
<text x="179.5" y="65.3">D3</text>
<text x="198.5" y="65.3">VCC</text>
<text x="200.6" y="61.7">D0</text>
<text x="206.6" y="63.5">16</text>
<text x="55.4" y="71.8">A1</text>
<text x="55.4" y="68.3">A2</text>
<text x="164.8" y="66.5">D4</text>
<text x="164.8" y="70">D5</text>
<text x="176" y="67">4</text>
<text x="176" y="70.6">5</text>
<text x="179.5" y="68.8">D4</text>
<text x="200.4" y="68.8">RO</text>
<text x="206.6" y="70.6">14</text>
<text x="206.6" y="67">15</text>
<text x="55.4" y="75.3">A0</text>
<text x="164.8" y="73.6">D6</text>
<text x="164.8" y="77.1">D7</text>
<text x="176" y="74.1">6</text>
<text x="176" y="77.6">7</text>
<text x="179.5" y="72.3">D5</text>
<text x="179.5" y="75.8">D6</text>
<text x="199.9" y="72.3">MO</text>
<text x="200.1" y="75.8">-IC</text>
<text x="206.6" y="77.6">12</text>
<text x="206.6" y="74.1">13</text>
<text x="219.4" y="73.6">RESET</text>
<text x="55.4" y="82.4">VCC</text>
<text x="55.4" y="78.8">GND</text>
<text x="176" y="81.1">8</text>
<text x="179.5" y="79.4">D7</text>
<text x="179.5" y="82.9">XIN</text>
<text x="198.5" y="82.9">-WE</text>
<text x="199.2" y="79.4">-CS</text>
<text x="206.6" y="81.1">11</text>
<text x="219.4" y="80.6">WR</text>
<text x="55.4" y="89.4">RESET</text>
<text x="55.4" y="85.9">M1</text>
<text x="176" y="84.7">9</text>
<text x="179.5" y="86.4">XOUT</text>
<text x="200.9" y="86.4">A0</text>
<text x="206.6" y="84.7">10</text>
<text x="219.4" y="84.1">A0</text>
<text x="364.1" y="85.9">VCC2</text>
<text x="55.4" y="100">MREQ</text>
<text x="55.4" y="103.5">WR</text>
<text x="55.4" y="107.1">RD</text>
<text x="55.4" y="110.6">IOREQ</text>
<text x="55.4" y="114.1">D0</text>
<text x="55.4" y="117.7">D1</text>
<text x="55.4" y="121.2">D2</text>
<text x="55.4" y="124.7">D3</text>
<text x="55.4" y="128.2">D4</text>
<text x="55.4" y="131.8">D5</text>
<text x="55.4" y="135.3">D6</text>
<text x="55.4" y="138.8">D7</text>
<text x="74.8" y="165.3">A3</text>
<text x="92.9" y="165.8">1</text>
<text x="74.8" y="168.8">A5</text>
<text x="92.9" y="169.3">2</text>
<text x="113.2" y="172.9">6</text>
<text x="74.3" y="175.9">M1</text>
<text x="92.9" y="176.4">4</text>
<text x="92.9" y="179.9">5</text>
<text x="152.4" y="174.1">A4</text>
<text x="152.4" y="177.6">A2</text>
<text x="159.9" y="174.6">1</text>
<text x="159.9" y="178.2">2</text>
<text x="165.1" y="176">A</text>
<text x="165.1" y="179.6">B</text>
<text x="27.2" y="182.9">SLT_SLT3_1</text>
<text x="152.4" y="181.2">A6</text>
<text x="159.9" y="181.7">3</text>
<text x="165.1" y="183.1">C</text>
<text x="180.2" y="183.1">Y0</text>
<text x="187.3" y="185.2">14</text>
<text x="187.3" y="181.7">15</text>
<text x="113.2" y="190.5">3</text>
<text x="159.9" y="188.7">6</text>
<text x="165.1" y="190.1">OE1</text>
<text x="180.2" y="190.1">Y2</text>
<text x="180.2" y="186.6">Y1</text>
<text x="187.3" y="188.7">13</text>
<text x="394.1" y="188.2">-5V</text>
<text x="113.2" y="194">11</text>
<text x="137.8" y="195.3">IOREQ</text>
<text x="159.9" y="192.3">4</text>
<text x="159.9" y="195.8">5</text>
<text x="165.1" y="193.7">OE2A</text>
<text x="165.1" y="197.2">OE2B</text>
<text x="180.2" y="197.2">Y4</text>
<text x="180.2" y="193.7">Y3</text>
<text x="187.3" y="195.8">11</text>
<text x="187.3" y="192.3">12</text>
<text x="180.2" y="200.7">Y5</text>
<text x="187.3" y="202.8">9</text>
<text x="187.3" y="199.3">10</text>
<text x="290.4" y="202.8">8</text>
<text x="321.4" y="202.8">5</text>
<text x="78.3" y="205.8">A7</text>
<text x="92.9" y="206.4">1</text>
<text x="113.2" y="209.9">3</text>
<text x="180.2" y="207.8">Y7</text>
<text x="180.2" y="204.3">Y6</text>
<text x="187.3" y="206.4">7</text>
<text x="290.4" y="209.9">7</text>
<text x="295.6" y="204.3">VIN</text>
<text x="309.3" y="204.3">VOUT</text>
<text x="321.4" y="209.9">4</text>
<text x="78.3" y="212.9">A1</text>
<text x="92.9" y="213.4">2</text>
<text x="295.6" y="211.3">OSC</text>
<text x="314.5" y="211.3">C-</text>
<text x="290.4" y="217">6</text>
<text x="295.6" y="218.4">LV</text>
<text x="313.4" y="218.4">C+</text>
<text x="321.4" y="217">2</text>
<text x="290.4" y="224">1</text>
<text x="295.6" y="225.4">NC</text>
</g>
<g font-size="3.2">
<text x="226.6" y="24.3">1</text>
<text x="226.6" y="27.9">2</text>
<text x="20.2" y="181.3">1</text>
<text x="20.2" y="184.9">2</text>
<text x="113.2" y="183.4">7</text>
<text x="159.9" y="206.4">8</text>
<text x="165.1" y="207.8">GND</text>
<text x="113.2" y="217">7</text>
<text x="310.9" y="225.4">GND</text>
<text x="321.4" y="224">3</text>
</g>
<g font-size="3.2" fill="#f00">
<text x="177.5" y="176">VCC</text>
<text x="187.3" y="174.6">16</text>
<text x="90.9" y="187">14</text>
<text x="90.9" y="220.5">14</text>
<text x="98.1" y="221.9">VCC</text>
</g>
<g font-size="2.5" fill="#8d2323">
<text x="30.3" y="22.9">A15</text>
<text x="30.3" y="26.5">A14</text>
<text x="30.3" y="30">A13</text>
<text x="30.3" y="33.5">A12</text>
<text x="30.3" y="37">A11</text>
<text x="30.3" y="40.6">A10</text>
<text x="30.3" y="44.1">A9</text>
<text x="30.3" y="47.6">A8</text>
<text x="30.3" y="51.2">A7</text>
<text x="30.3" y="54.7">A6</text>
<text x="30.3" y="58.2">A5</text>
<text x="30.3" y="61.7">A4</text>
<text x="30.3" y="65.3">A3</text>
<text x="30.3" y="68.8">A2</text>
<text x="30.3" y="72.3">A1</text>
<text x="30.3" y="75.8">A0</text>
<text x="15.2" y="79.4">GND</text>
<text x="15.7" y="82.9">VCC</text>
<text x="30.3" y="79.4">GND</text>
<text x="30.3" y="82.9">VCC</text>
<text x="11.2" y="90">RESET2</text>
<text x="14.1" y="86.4">RFSH</text>
<text x="30.3" y="86.4">M1</text>
<text x="30.3" y="90">RESET</text>
<text x="14.4" y="93.5">CLK2</text>
<text x="30.3" y="93.5">CLK</text>
<text x="10.5" y="97">BUSACK</text>
<text x="14.4" y="100.5">HALT</text>
<text x="30.3" y="97">INT</text>
<text x="30.3" y="100.5">MREQ</text>
<text x="12" y="104.1">BUSRQ</text>
<text x="14.1" y="107.6">WAIT</text>
<text x="30.3" y="104.1">WR</text>
<text x="30.3" y="107.6">RD</text>
<text x="15.9" y="111.1">NMI</text>
<text x="30.3" y="111.1">IOREQ</text>
<text x="17.3" y="114.7">D8</text>
<text x="17.3" y="118.2">D9</text>
<text x="30.3" y="114.7">D0</text>
<text x="30.3" y="118.2">D1</text>
<text x="15.8" y="121.7">D10</text>
<text x="15.8" y="125.2">D11</text>
<text x="30.3" y="121.7">D2</text>
<text x="30.3" y="125.2">D3</text>
<text x="15.8" y="128.8">D12</text>
<text x="30.3" y="128.8">D4</text>
<text x="15.8" y="132.3">D13</text>
<text x="15.8" y="135.8">D14</text>
<text x="30.3" y="132.3">D5</text>
<text x="30.3" y="135.8">D6</text>
<text x="15.8" y="139.3">D15</text>
<text x="16" y="142.9">TX2</text>
<text x="30.3" y="139.3">D7</text>
<text x="30.3" y="142.9">TX</text>
<text x="14" y="149.9">USR5</text>
<text x="15.8" y="146.4">RX2</text>
<text x="30.3" y="146.4">RX</text>
<text x="30.3" y="149.9">USR1</text>
<text x="14" y="153.5">USR6</text>
<text x="30.3" y="153.5">USR2</text>
<text x="14" y="157">USR7</text>
<text x="14" y="160.5">USR8</text>
<text x="30.3" y="157">USR3</text>
<text x="30.3" y="160.5">USR4</text>
</g>
<g font-size="2.1" fill="#a54b4b">
<text x="433.5" y="70.2">5</text>
<text x="433.5" y="80.8">2</text>
<text x="433.5" y="84.3">1</text>
</g>
<g font-size="1.8">
<text x="230.9" y="53.9">VCC2</text>
<text x="195.7" y="163.3">VCC</text>
<text x="74" y="240.9">VCC</text>
</g>
<g font-size="1.8" fill="#00f">
<text x="341.8" y="65.6">IN-</text>
<text x="349.5" y="67">2</text>
<text x="368.4" y="68.4">OUT</text>
<text x="369.4" y="70.6">6</text>
<text x="341.1" y="73.4">IN+</text>
<text x="349.5" y="74.1">3</text>
<text x="359.5" y="81.2" transform="rotate(-90 359.5 81.2)">7</text>
</g>
<text font-size="1.8" fill="#00c" x="359.5" y="61.7" transform="rotate(-90 359.5 61.7)">4</text>
</svg>
